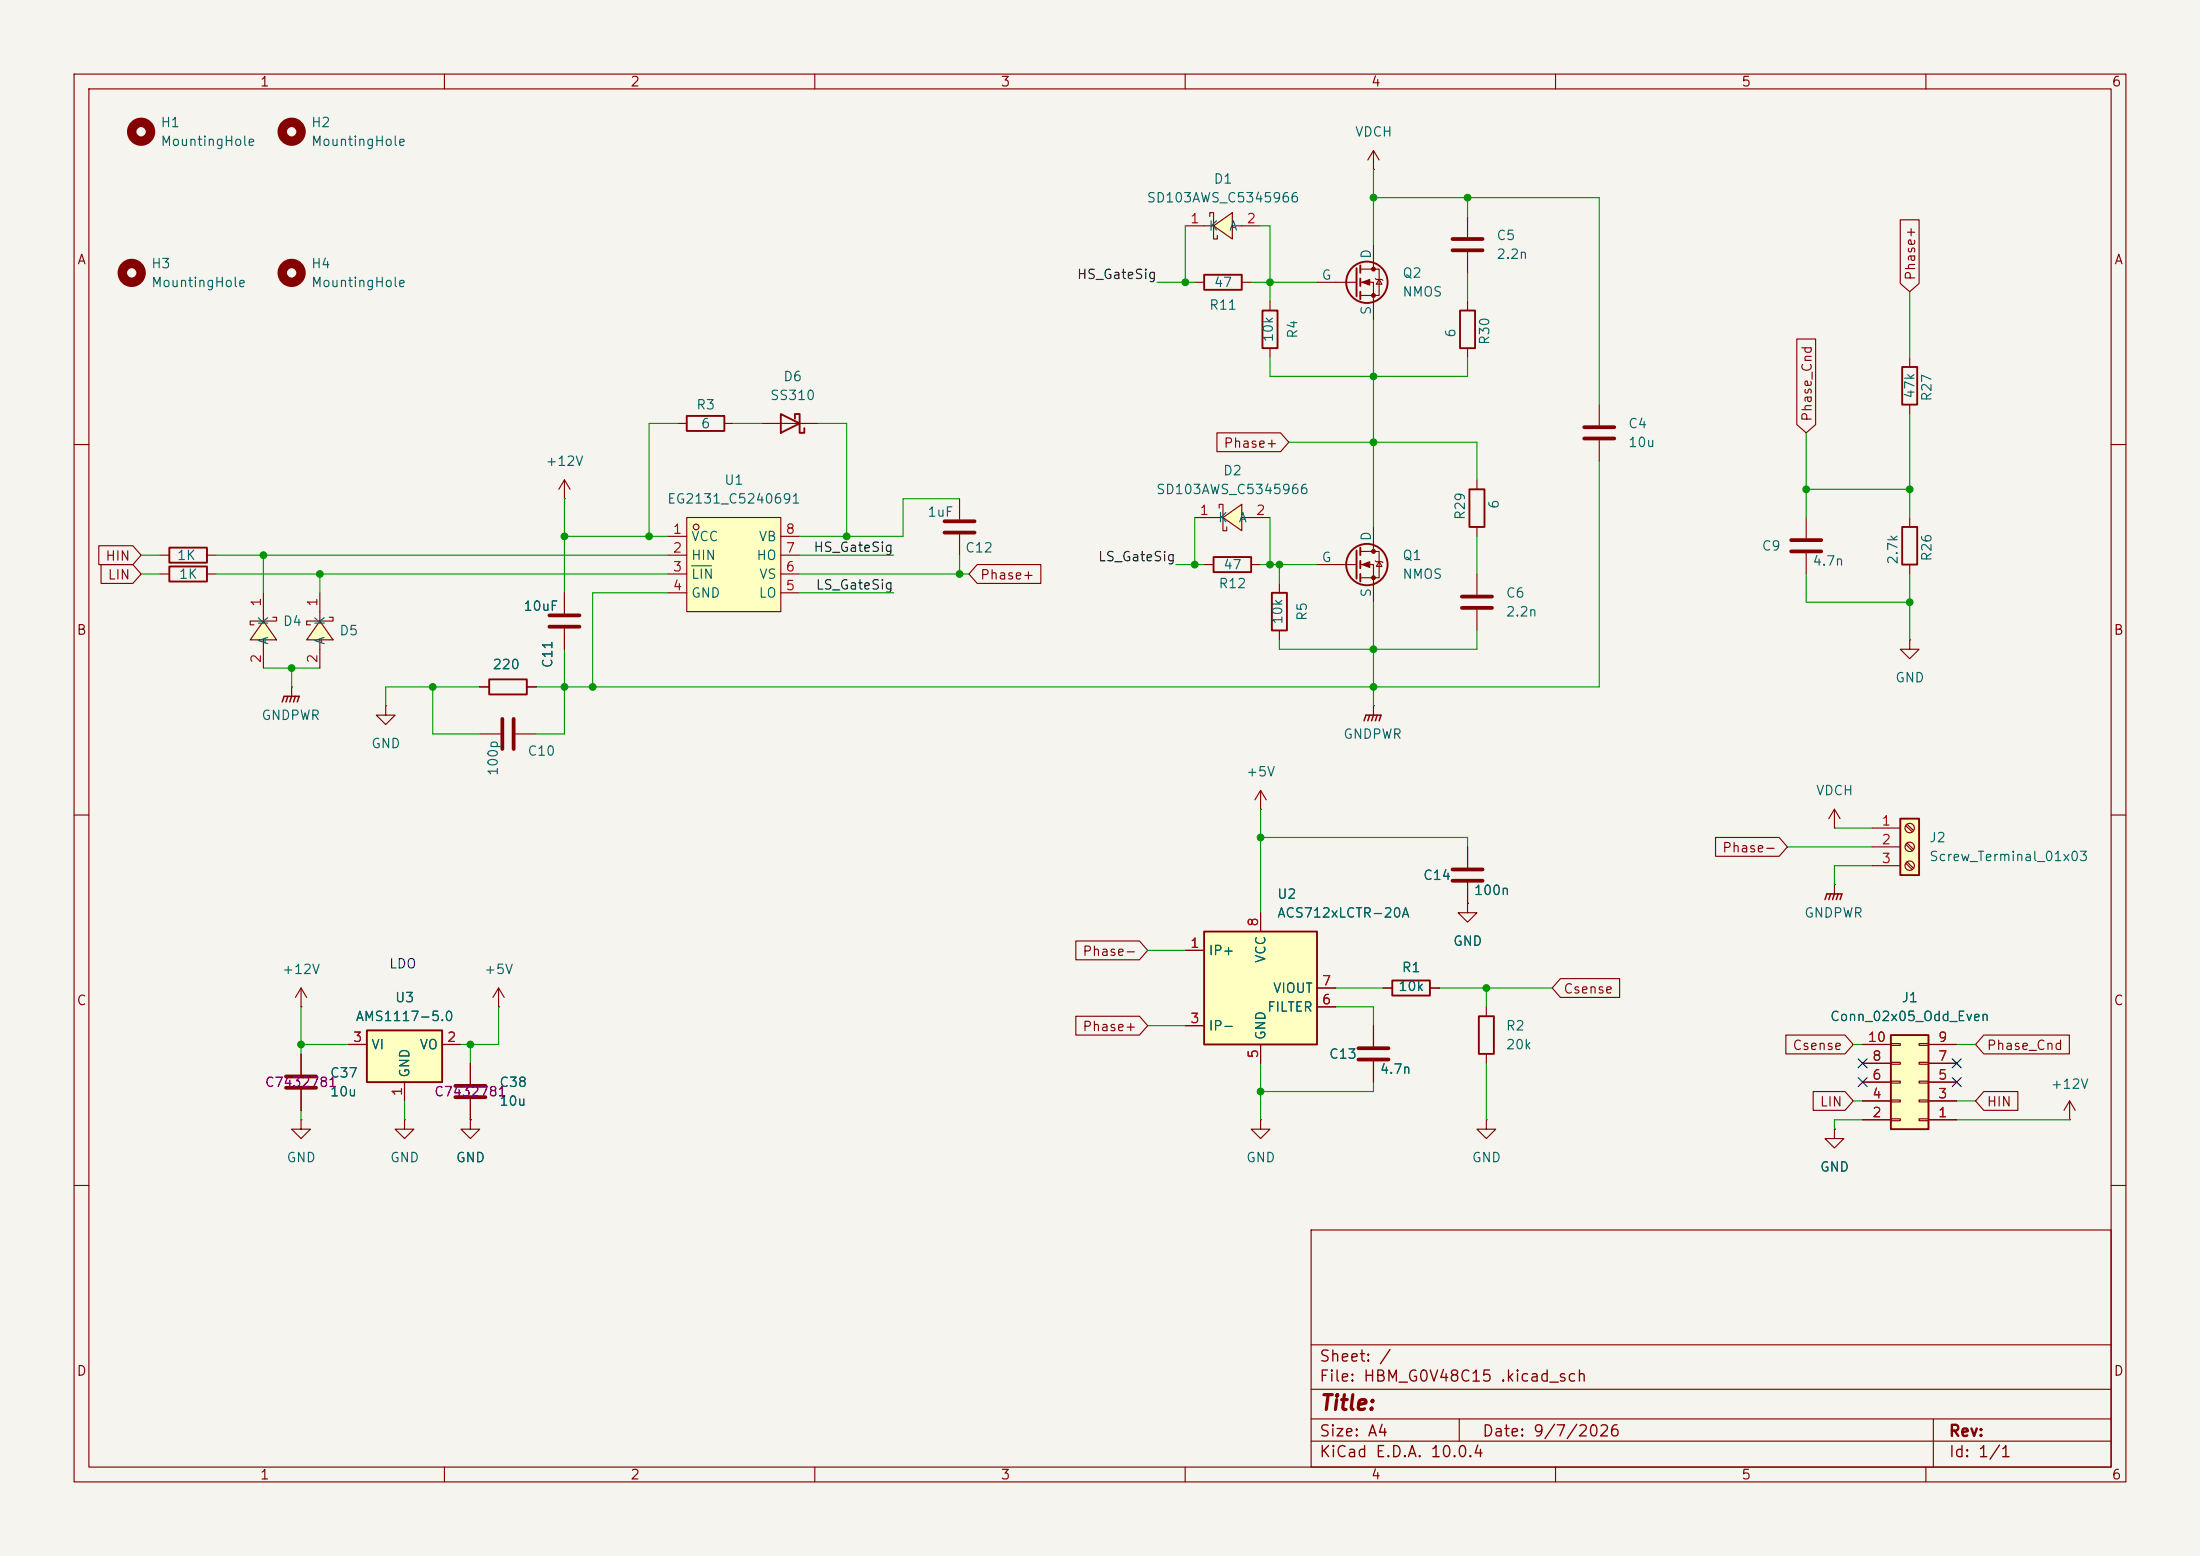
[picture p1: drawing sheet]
<svg xmlns="http://www.w3.org/2000/svg" width="297mm" height="210mm" viewBox="0 0 297 210" stroke-linecap="round" stroke-linejoin="round" font-family="sans-serif">
<path d="M0 0h297v210h-297z" fill="#f5f4ef" stroke="#f5f4ef" stroke-width=".14"/>
<g fill="none" stroke="#840000" stroke-width=".15">
<path d="M10 10h277v190h-277zM12 12h273v186h-273zM60 10v2M110 10v2M160 10v2M210 10v2M260 10v2M91.4 57.2h1.3M97.8 57.2h1.3M102.9 57.2h7.6M10 60h2M21.6 77.5h1.3"/>
<path d="M21.6 74.9h1.3M27.9 77.5h1.3M27.9 74.9h1.3M285 60h2M10 110h2M170.2 109.2h.1M170.2 106.7l-.8 1.3M170.2 106.7l.7 1.3M170.2 106.7v2.5M285 110h2M200.7 135.9v1.3M40.6 142.2v2.8"/>
<path d="M40.6 147.1v2.8M200.7 142.2v1.3M10 160h2M177 166h108v32h-108zM285 160h2M60 198v2M110 198v2M160 198v2M177 194.5h108M177 191.5h108M177 187.5h108M177 181.5h108"/>
<path d="M197 191.5v3M210 198v2M260 198v2M261 191.5v6.5"/>
</g>
<path d="M92.7 56.1h5.1v2.1h-5.1zM105.4 55.9l2.5 1.3-2.5 1.2zM107.3 56.5v-.6h.6v2.5h.7v-.6M22.9 76.5h5v2h-5zM22.9 73.9h5v2h-5zM199.6 137.2h2.1v5h-2.1z" fill="none" stroke="#840000" stroke-width=".25"/>
<path d="M38.6 145.3h4.1M38.6 146.8h4.1" fill="none" stroke="#840000" stroke-width=".51"/>
<path d="M92.7 69.9h12.7v12.7h-12.7z" fill="#ffffc2"/>
<g fill="none" stroke="#840000" stroke-width=".15">
<path d="M76.2 67.3h.1M76.2 64.8v2.5M76.2 64.8l-.8 1.2M76.2 64.8l.8 1.2M90.2 72.4h2.5M90.2 74.9h2.5M90.2 77.5h2.5M92.7 69.9h12.7v12.7h-12.7zM105.4 72.4h2.5M105.4 74.9h2.5M105.4 77.5h2.5M129.5 67.3v2.8"/>
<path d="M129.5 72.1v2.8M76.2 80v2.8M76.2 84.8v2.8M90.2 80h2.5M105.4 80h2.5"/>
<circle cx="94" cy="71.1" r=".38"/>
</g>
<path d="M93.3 76.4h2.8" fill="none" stroke="#006464" stroke-width=".15"/>
<path d="M127.5 71.9h4.1M127.5 70.4h4.1M74.2 84.6h4M74.2 83.1h4" fill="none" stroke="#840000" stroke-width=".51"/>
<path d="M43.2 83.8l1.8 2.6h-3.6z" fill="#ffffc2"/>
<path d="M243.8 69.9v2.7M243.8 74.7v2.8M257.8 69.9v1.2M257.8 76.2v1.3M43.2 83.8l1.8 2.6h-3.6zM43.2 80v3.8M43.2 86.4v3.8M44.4 83.3h.6v.5h-3.6v.5h.5M257.8 86.4v1.2h1.3l-1.3 1.3-1.3-1.3h1.3M257.8 86.4h.1" fill="none" stroke="#840000" stroke-width=".15"/>
<path d="M241.8 72.9h4.1M241.8 74.4h4.1" fill="none" stroke="#840000" stroke-width=".51"/>
<path d="M256.8 71.1h2v5.1h-2z" fill="none" stroke="#840000" stroke-width=".25"/>
<path d="M35.6 83.8l1.7 2.6h-3.5z" fill="#ffffc2"/>
<g fill="none" stroke="#840000" stroke-width=".15">
<path d="M161.3 38.1h1.3M167.6 38.1h1.3M185.4 22.9h.1M185.4 20.3l-.7 1.3M185.4 20.3l.8 1.3M185.4 20.3v2.6M171.4 40.6v1.3M171.4 47v1.3M215.9 54.6v2.8M215.9 59.4v2.8M257.8 48.3v1.2M257.8 54.6v1.3"/>
<path d="M199.4 77.5v2.8M35.6 83.8l1.7 2.6h-3.5zM35.6 80v3.8M35.6 86.4v3.8M36.8 83.3h.5v.5h-3.5v.5h.5M39.4 92.7h.1M39.4 92.7v1.3M199.4 82.3v2.8M247.6 119.4h.1M247.6 111.8h.1M247.6 109.2v2.6M247.6 119.4v1.3"/>
<path d="M247.6 109.2l-.7 1.3M247.6 109.2l.8 1.3M186.7 133.4h1.3M193 133.4h1.3M170.2 151.1v1.3h-1.3l1.3 1.3 1.2-1.3h-1.2M170.2 151.1h.1M247.6 152.4v1.3h-1.2l1.2 1.2 1.3-1.2h-1.3M247.6 152.4h.1"/>
</g>
<path d="M38.1 94.7l.3-.7h2l-.3 .7M38.9 94l-.3 .7M39.4 94l-.3 .7M39.9 94l-.3 .7M246.4 121.4l.2-.7h2.1l-.3 .7M247.1 120.7l-.2 .7M247.6 120.7l-.2 .7M248.2 120.7l-.3 .7" fill="none" stroke="#840000" stroke-width=".2"/>
<path d="M162.6 37.1h5v2h-5zM170.4 41.9h2.1v5.1h-2.1zM256.8 49.5h2v5.1h-2zM188 132.3h5v2.1h-5z" fill="none" stroke="#840000" stroke-width=".25"/>
<g fill="none" stroke="#840000" stroke-width="1.3">
<circle cx="19" cy="17.8" r="1.27"/>
<circle cx="39.4" cy="17.8" r="1.27"/>
<circle cx="17.8" cy="36.8" r="1.27"/>
<circle cx="39.4" cy="36.8" r="1.27"/>
</g>
<path d="M213.9 57.7h4M213.9 59.2h4M197.4 82h4M197.4 80.5h4" fill="none" stroke="#840000" stroke-width=".51"/>
<path d="M163.8 30.5l2.6-1.8v3.6z" fill="#ffffc2"/>
<path d="M160 30.5h3.8M163.3 29.2v-.5h.5v3.6h.5v-.5M163.8 30.5l2.6-1.8v3.6zM166.4 30.5h3.8" fill="none" stroke="#840000" stroke-width=".15"/>
<path d="M162.6 125.7h15.2v15.3h-15.2z" fill="#ffffc2"/>
<path d="M162.6 125.7h15.2v15.3h-15.2z" fill="none" stroke="#840000" stroke-width=".25"/>
<path d="M160 128.3h2.6M160 138.4h2.6M170.2 123.2v2.5M177.8 135.9h2.5M177.8 133.4h2.5M185.4 138.4v2.8M170.2 141v2.5M185.4 143.3v2.8" fill="none" stroke="#840000" stroke-width=".15"/>
<path d="M183.4 141.5h4.1M183.4 143h4.1" fill="none" stroke="#840000" stroke-width=".51"/>
<path d="M255.3 139.7h5v12.7h-5z" fill="#ffffc2"/>
<g fill="none" stroke="#840000" stroke-width=".25">
<path d="M183.1 74.3v3.8M183.6 73.9v1M183.6 75.7v1M183.6 77.5v1M198.4 66h2v5.1h-2zM171.7 80h2v5.1h-2zM255.3 139.7h5v12.7h-5z"/>
<circle cx="184.5" cy="76.2" r="2.79"/>
</g>
<g fill="none" stroke="#840000" stroke-width=".15">
<path d="M172.7 78.7v1.3M177.8 76.2h5.3M183.6 74.4h2.6v3.6h-2.6M183.6 76.2h1.8v5.1M185.4 71.1v3.3M185.7 75.7l.1 .1h.8l.1 .1M186.2 75.8l.4 .7h-.8zM199.4 64.8v1.2M199.4 71.1v1.3M172.7 85.1v1.3M251.5 151.1h3.8M251.5 148.6h3.8"/>
<path d="M251.5 146.1h3.8M251.5 143.5h3.8M251.5 141h3.8M255.3 151h1.2v.3h-1.2zM255.3 148.5h1.2v.2h-1.2zM255.3 145.9h1.2v.3h-1.2zM255.3 143.4h1.2v.2h-1.2zM255.3 140.8h1.2v.3h-1.2zM259.1 151h1.2v.3h-1.2zM259.1 148.5h1.2v.2h-1.2zM259.1 145.9h1.2v.3h-1.2zM259.1 143.4h1.2v.2h-1.2z"/>
<path d="M259.1 140.8h1.2v.3h-1.2zM260.3 151.1h3.9M260.3 148.6h3.9M260.3 146.1h3.9M260.3 143.5h3.9M260.3 141h3.9M279.4 151.1h.1M279.4 148.6l.8 1.3M279.4 148.6l-.8 1.3M279.4 148.6v2.5"/>
</g>
<g fill="#840000" stroke="#840000" stroke-width=".15">
<path d="M183.9 76.2l1-.4v.8z"/>
<circle cx="185.4" cy="74.4" r=".25"/>
<circle cx="185.4" cy="78" r=".25"/>
</g>
<path d="M256.5 110.5h2.6v7.6h-2.6z" fill="#ffffc2"/>
<g fill="none" stroke="#840000" stroke-width=".25">
<path d="M183.1 36.2v3.8M183.6 35.8v1M183.6 37.6v1M183.6 39.4v1M197.1 41.9h2v5.1h-2zM66 91.7h5.1v2h-5.1zM256.5 110.5h2.6v7.6h-2.6z"/>
<circle cx="184.5" cy="38.1" r="2.79"/>
</g>
<g fill="none" stroke="#840000" stroke-width=".15">
<path d="M177.8 38.1h5.3M183.6 36.3h2.6v3.6h-2.6M183.6 38.1h1.8v5.1M185.4 33v3.3M185.7 37.6l.1 .1h.8l.1 .1M186.2 37.7l.4 .7h-.8zM198.1 29.2v2.8M198.1 34v2.8M198.1 40.6v1.3M198.1 47v1.3M52.1 95.3v1.2h1.2l-1.2 1.3-1.3-1.3h1.3M52.1 95.3h.1"/>
<path d="M64.8 92.7h1.2M64.8 99.1h2.8M69.6 99.1h2.8M71.1 92.7h1.3M185.4 95.3h.1M185.4 95.3v1.2M252.7 111.8h3.8M252.7 114.3h3.8M252.7 116.8h3.8M257.3 111.4l.8 .9M257.3 114l.8 .8M257.3 116.5l.8 .8"/>
<path d="M257.5 111.3l.8 .8M257.5 113.8l.8 .8M257.5 116.3l.8 .9M67.3 135.9h.1M67.3 133.4l-.8 1.2M67.3 133.4l.8 1.2M67.3 133.4v2.5M63.5 143.5v2.8M63.5 148.3v2.8"/>
<circle cx="257.8" cy="114.3" r=".63"/>
<circle cx="257.8" cy="111.8" r=".63"/>
<circle cx="257.8" cy="116.8" r=".63"/>
</g>
<path d="M184.1 97.3l.3-.8h2l-.2 .8M184.9 96.5l-.2 .8M185.4 96.5l-.2 .8M185.9 96.5l-.2 .8" fill="none" stroke="#840000" stroke-width=".2"/>
<g fill="#840000" stroke="#840000" stroke-width=".15">
<path d="M183.9 38.1l1-.4v.8z"/>
<circle cx="185.4" cy="36.3" r=".25"/>
<circle cx="185.4" cy="39.9" r=".25"/>
</g>
<path d="M196.1 32.3h4.1M196.1 33.8h4.1M67.8 97v4.1M69.3 97v4.1M61.5 146.6h4M61.5 148.1h4" fill="none" stroke="#840000" stroke-width=".51"/>
<path d="M165.1 69.9l2.5-1.8v3.5z" fill="#ffffc2"/>
<g fill="none" stroke="#840000" stroke-width=".15">
<path d="M161.3 69.9h3.8M162.6 76.2h1.2M164.6 68.6v-.5h.5v3.5h.5v-.5M165.1 69.9l2.5-1.8v3.5zM167.6 69.9h3.8M168.9 76.2h1.3M198.1 114.3v2.8M198.1 119.1v2.8M40.6 135.9h.1M40.6 133.4l-.7 1.2M40.6 133.4l.8 1.2M40.6 133.4v2.5"/>
<path d="M198.1 121.9v1.3h-1.3l1.3 1.3 1.3-1.3h-1.3M198.1 121.9h.1M40.6 151.1v1.3h1.3l-1.3 1.3-1.2-1.3h1.2M40.6 151.1h.1M54.6 151.1v1.3h1.3l-1.3 1.3-1.3-1.3h1.3M54.6 151.1h.1M63.5 151.1v1.3h1.3l-1.3 1.3-1.3-1.3h1.3M63.5 151.1h.1"/>
</g>
<path d="M163.8 75.2h5.1v2h-5.1z" fill="none" stroke="#840000" stroke-width=".25"/>
<path d="M196.1 117.3h4.1M196.1 118.9h4.1" fill="none" stroke="#840000" stroke-width=".51"/>
<path d="M49.5 139.1h10.2v7h-10.2z" fill="#ffffc2"/>
<path d="M49.5 139.1h10.2v7h-10.2z" fill="none" stroke="#840000" stroke-width=".25"/>
<g fill="none" stroke="#840000" stroke-width=".15">
<path d="M256.5 29.7h2.6v8.6l-1.3 1.1-1.3-1.1zM164.3 58.4h8.6l1.1 1.3-1.1 1.3h-8.6zM242.6 45.8h2.5v11.5l-1.3 1.1-1.2-1.1zM13.3 73.7h4.6l1.1 1.2-1.1 1.3h-4.6zM13.6 76.2h4.3l1.1 1.3-1.1 1.2h-4.3zM131.9 76.2h8.6v2.5h-8.6l-1.1-1.2zM64.8 92.7h1.2M71.1 92.7h1.3M76.2 80v2.8M76.2 84.8v2.8M198.1 114.3v2.8M198.1 119.1v2.8"/>
<path d="M231.6 113h8.6l1.1 1.3-1.1 1.3h-8.6zM145.2 127h8.6l1.1 1.3-1.1 1.2h-8.6zM145.2 137.2h8.6l1.1 1.2-1.1 1.3h-8.6zM160 128.3h2.6M160 138.4h2.6M170.2 123.2v2.5M177.8 135.9h2.5M177.8 133.4h2.5M185.4 138.4v2.8M186.7 133.4h1.3M193 133.4h1.3M198.1 121.9h.1"/>
<path d="M210.7 132.1h7.9v2.5h-7.9l-1.2-1.2zM241.1 139.7h8l1.1 1.3-1.1 1.2h-8zM267.8 139.7h11.6v2.5h-11.6l-1.1-1.2zM40.6 142.2v2.8M40.6 147.1v2.8M47 141h2.5M54.6 146.1v2.5M59.7 141h2.5M63.5 151.1h.1M63.5 143.5v2.8M63.5 148.3v2.8M170.2 141v2.5"/>
<path d="M185.4 143.3v2.8M200.7 151.1v1.3h-1.3l1.3 1.3 1.2-1.3h-1.2M200.7 151.1h.1M244.8 147.3h4.3l1.1 1.3-1.1 1.3h-4.3zM247.6 152.4h.1M251.5 141h3.8M251.5 151.1h3.8M251.5 148.6h3.8M251.5 146.1h3.8M251.5 143.5h3.8M260.3 141h3.9M260.3 151.1h3.9"/>
<path d="M260.3 148.6h3.9M260.3 146.1h3.9M260.3 143.5h3.9M267.8 147.3h4.6v2.6h-4.6l-1.1-1.3z"/>
</g>
<g fill="none" stroke="#009600" stroke-width=".15">
<path d="M156.2 38.1h5.1M160 30.5v7.6M168.9 38.1h8.9M170.2 30.5h1.2v10.1M185.4 22.9v10.1M185.4 26.7h30.5v27.9M198.1 26.7v2.5M198.1 36.8v3.8M257.8 39.4v8.9M91.4 57.2h-3.8v15.2M99.1 57.2h3.8M110.5 57.2h3.8v15.2"/>
<path d="M171.4 48.3v2.5h26.7v-2.5M174 59.7h25.4v5.1M185.4 43.2v27.9M243.8 58.4v11.5M257.8 55.9v14M19 77.5h2.6M19 74.9h2.6M29.2 77.5h61M29.2 74.9h61M35.6 74.9v5.1M43.2 77.5v2.5M76.2 72.4h14"/>
<path d="M76.2 67.3v12.7M107.9 77.5h22.9M107.9 74.9h12.7M129.5 67.3h-7.6v5.1h-14M129.5 74.9v2.6M158.7 76.2h3.9M161.3 69.9v6.3M170.2 76.2h7.6M171.4 69.9v6.3M172.7 76.2v2.5M199.4 72.4v5.1M215.9 62.2v30.5h-143.5"/>
<path d="M243.8 77.5v3.8h14M243.8 66h14M257.8 77.5v8.9M35.6 90.2h7.6M39.4 90.2v2.5M58.4 92.7v6.4h6.4M64.8 92.7h-12.7v2.6M76.2 87.6v11.5h-3.8M90.2 80h-10.2v12.7M107.9 80h12.7M185.4 81.3v14M199.4 85.1v2.5h-26.7v-1.2"/>
<path d="M170.2 109.2v14M170.2 113h27.9v1.3M241.3 114.3h11.4M247.6 111.8h5.1M252.7 116.8h-5.1v2.6M40.6 135.9v6.3M67.3 135.9v5.1h-5.1M154.9 128.3h5.1M154.9 138.4h5.1M180.3 135.9h5.1v2.5M180.3 133.4h6.4M194.3 133.4h15.2"/>
<path d="M200.7 133.4v2.5M40.6 141h6.4M40.6 149.9v1.2M54.6 148.6v2.5M63.5 141v2.5M170.2 143.5v7.6M185.4 146.1v1.2h-15.2M200.7 143.5v7.6M250.2 141h1.3M250.2 148.6h1.3M251.5 151.1h-3.9v1.3M264.2 141h2.5"/>
<path d="M264.2 148.6h2.5M264.2 151.1h15.2"/>
</g>
<path d="M250.9 142.9l1.2 1.2M250.9 145.4l1.2 1.3M252.1 142.9l-1.2 1.2M252.1 145.4l-1.2 1.3M263.6 145.4l1.2 1.3M263.6 142.9l1.2 1.2M264.8 145.4l-1.2 1.3M264.8 142.9l-1.2 1.2" fill="none" stroke="#000084" stroke-width=".15"/>
<g fill="#009600" stroke="#009600" stroke-width=".14">
<circle cx="171.4" cy="38.1" r=".46"/>
<circle cx="185.4" cy="59.7" r=".46"/>
<circle cx="185.4" cy="50.8" r=".46"/>
<circle cx="171.4" cy="76.2" r=".46"/>
<circle cx="185.4" cy="87.6" r=".46"/>
<circle cx="161.3" cy="76.2" r=".46"/>
<circle cx="160" cy="38.1" r=".46"/>
<circle cx="185.4" cy="92.7" r=".46"/>
<circle cx="185.4" cy="26.7" r=".46"/>
<circle cx="172.7" cy="76.2" r=".46"/>
<circle cx="58.4" cy="92.7" r=".46"/>
<circle cx="39.4" cy="90.2" r=".46"/>
<circle cx="43.2" cy="77.5" r=".46"/>
<circle cx="35.6" cy="74.9" r=".46"/>
<circle cx="170.2" cy="147.3" r=".46"/>
<circle cx="200.7" cy="133.4" r=".46"/>
<circle cx="170.2" cy="113" r=".46"/>
<circle cx="114.3" cy="72.4" r=".46"/>
<circle cx="76.2" cy="72.4" r=".46"/>
<circle cx="76.2" cy="92.7" r=".46"/>
<circle cx="80" cy="92.7" r=".46"/>
<circle cx="87.6" cy="72.4" r=".46"/>
<circle cx="129.5" cy="77.5" r=".46"/>
<circle cx="198.1" cy="26.7" r=".46"/>
<circle cx="243.8" cy="66" r=".46"/>
<circle cx="257.8" cy="66" r=".46"/>
<circle cx="257.8" cy="81.3" r=".46"/>
<circle cx="63.5" cy="141" r=".46"/>
<circle cx="40.6" cy="141" r=".46"/>
</g>
<text font-size="2" fill="#840000" x="178" y="190.8">Title:</text>
<g font-size="1.5" fill="#840000">
<text x="178" y="184.2">Sheet: /</text>
<text x="178" y="186.9">File: HBM_G0V48C15 .kicad_sch</text>
<text x="178" y="197.1">KiCad E.D.A. 10.0.4</text>
<text x="178" y="194.3">Size: A4</text>
<text x="200" y="194.3">Date: 9/7/2026</text>
<text x="263" y="194.3">Rev:</text>
<text x="263" y="197.1">Id: 1/1</text>
</g>
<g font-size="1.3" fill="#840000">
<text x="35" y="12">1</text>
<text x="85" y="12">2</text>
<text x="135" y="12">3</text>
<text x="185" y="12">4</text>
<text x="235" y="12">5</text>
<text x="285" y="12">6</text>
<text x="10.3" y="36">A</text>
<text x="285.3" y="36">A</text>
<text x="258.9" y="37.9" transform="rotate(-90 258.9 37.9)">Phase+</text>
<text x="244.9" y="57" transform="rotate(-90 244.9 57)">Phase_Cnd</text>
<text x="165.1" y="60.8">Phase+</text>
<text x="14.2" y="76">HIN</text>
<text x="14.5" y="78.5">LIN</text>
<text x="132.2" y="78.5">Phase+</text>
<text x="10.3" y="86">B</text>
<text x="285.3" y="86">B</text>
<text x="232.4" y="115.4">Phase-</text>
<text x="146.1" y="129.3">Phase-</text>
<text x="10.3" y="136">C</text>
<text x="211" y="134.4">Csense</text>
<text x="285.3" y="136">C</text>
<text x="146.1" y="139.5">Phase+</text>
<text x="241.9" y="142">Csense</text>
<text x="268.1" y="142">Phase_Cnd</text>
<text x="245.6" y="149.7">LIN</text>
<text x="268.1" y="149.7">HIN</text>
<text x="10.3" y="186">D</text>
<text x="285.3" y="186">D</text>
<text x="35" y="200">1</text>
<text x="85" y="200">2</text>
<text x="135" y="200">3</text>
<text x="185" y="200">4</text>
<text x="235" y="200">5</text>
<text x="285" y="200">6</text>
</g>
<g font-size="1.3" fill="#006464">
<text x="21.6" y="17.5">H1</text>
<text x="41.9" y="17.5">H2</text>
<text x="21.6" y="20">MountingHole</text>
<text x="41.9" y="20">MountingHole</text>
<text x="182.8" y="18.8">VDCH</text>
<text x="154.7" y="27.6">SD103AWS_C5345966</text>
<text x="163.8" y="25.1">D1</text>
<text x="163.1" y="31.5">K</text>
<text x="165.8" y="31.5">A</text>
<text x="185.4" y="35" transform="rotate(-90 185.4 35)">D</text>
<text x="201.9" y="32.7">C5</text>
<text x="201.9" y="35.3">2.2n</text>
<text x="20.3" y="36.5">H3</text>
<text x="20.3" y="39.1">MountingHole</text>
<text x="41.9" y="36.5">H4</text>
<text x="41.9" y="39.1">MountingHole</text>
<text x="163.8" y="39.1">47</text>
<text x="178.3" y="38.1">G</text>
<text x="189.2" y="40.3">NMOS</text>
<text x="189.2" y="37.8">Q2</text>
<text x="163.2" y="42.1">R11</text>
<text x="172.2" y="46.3" transform="rotate(-90 172.2 46.3)">10k</text>
<text x="175.5" y="45.8" transform="rotate(-90 175.5 45.8)">R4</text>
<text x="185.4" y="42.6" transform="rotate(-90 185.4 42.6)">S</text>
<text x="196.8" y="45.7" transform="rotate(-90 196.8 45.7)">6</text>
<text x="201.4" y="46.7" transform="rotate(-90 201.4 46.7)">R30</text>
<text x="105.7" y="51.8">D6</text>
<text x="258.8" y="53.9" transform="rotate(-90 258.8 53.9)">47k</text>
<text x="93.9" y="55.6">R3</text>
<text x="94.5" y="58.1">6</text>
<text x="103.9" y="54.3">SS310</text>
<text x="219.7" y="58.1">C4</text>
<text x="261.1" y="54.3" transform="rotate(-90 261.1 54.3)">R27</text>
<text x="73.6" y="63.2">+12V</text>
<text x="97.7" y="65.7">U1</text>
<text x="165" y="64.5">D2</text>
<text x="219.7" y="60.7">10u</text>
<text x="90" y="68.3">EG2131_C5240691</text>
<text x="125.1" y="70.1">1uF</text>
<text x="156" y="67">SD103AWS_C5345966</text>
<text x="164.3" y="70.8">K</text>
<text x="167.1" y="70.8">A</text>
<text x="198.1" y="70.3" transform="rotate(-90 198.1 70.3)">R29</text>
<text x="202.6" y="68.8" transform="rotate(-90 202.6 68.8)">6</text>
<text x="23.8" y="75.9">1K</text>
<text x="93.2" y="73.4">VCC</text>
<text x="93.2" y="75.9">HIN</text>
<text x="102" y="75.9">HO</text>
<text x="102.3" y="73.4">VB</text>
<text x="130.2" y="74.9">C12</text>
<text x="165.1" y="77.2">47</text>
<text x="178.3" y="76.2">G</text>
<text x="185.4" y="73.1" transform="rotate(-90 185.4 73.1)">D</text>
<text x="189.2" y="75.9">Q1</text>
<text x="237.8" y="74.6">C9</text>
<text x="244.6" y="76.7">4.7n</text>
<text x="256.5" y="76.3" transform="rotate(-90 256.5 76.3)">2.7k</text>
<text x="261.1" y="75.9" transform="rotate(-90 261.1 75.9)">R26</text>
<text x="24.1" y="78.4">1K</text>
<text x="70.6" y="82.8">10uF</text>
<text x="93.2" y="78.4">LIN</text>
<text x="93.2" y="81">GND</text>
<text x="102.3" y="81">LO</text>
<text x="102.4" y="78.4">VS</text>
<text x="164.4" y="79.7">R12</text>
<text x="176.7" y="83.9" transform="rotate(-90 176.7 83.9)">R5</text>
<text x="185.4" y="80.7" transform="rotate(-90 185.4 80.7)">S</text>
<text x="189.2" y="78.4">NMOS</text>
<text x="203.2" y="81">C6</text>
<text x="203.2" y="83.5">2.2n</text>
<text x="36.5" y="87.1" transform="rotate(-90 36.5 87.1)">A</text>
<text x="36.5" y="84.5" transform="rotate(-90 36.5 84.5)">K</text>
<text x="38.1" y="84.8">D4</text>
<text x="44.2" y="87.1" transform="rotate(-90 44.2 87.1)">A</text>
<text x="44.2" y="84.5" transform="rotate(-90 44.2 84.5)">K</text>
<text x="45.7" y="86.1">D5</text>
<text x="173.4" y="84.4" transform="rotate(-90 173.4 84.4)">10k</text>
<text x="66.4" y="90.6">220</text>
<text x="74.9" y="90.3" transform="rotate(-90 74.9 90.3)">C11</text>
<text x="255.8" y="92.4">GND</text>
<text x="35.2" y="97.5">GNDPWR</text>
<text x="50" y="101.3">GND</text>
<text x="181.3" y="100">GNDPWR</text>
<text x="67.5" y="104.8" transform="rotate(-90 67.5 104.8)">100p</text>
<text x="71.1" y="102.3">C10</text>
<text x="168.1" y="105.1">+5V</text>
<text x="245.1" y="107.7">VDCH</text>
<text x="192" y="119.1">C14</text>
<text x="260.4" y="114">J2</text>
<text x="260.4" y="116.5">Screw_Terminal_01x03</text>
<text x="172.3" y="121.6">U2</text>
<text x="172.3" y="124.2">ACS712xLCTR-20A</text>
<text x="198.9" y="121.1">100n</text>
<text x="243.5" y="124.2">GNDPWR</text>
<text x="38" y="131.8">+12V</text>
<text x="65.3" y="131.8">+5V</text>
<text x="163.1" y="129.2">IP+</text>
<text x="171.2" y="130.1" transform="rotate(-90 171.2 130.1)">VCC</text>
<text x="189.2" y="131.5">R1</text>
<text x="196.1" y="128">GND</text>
<text x="53.2" y="135.6">U3</text>
<text x="171" y="136.9">FILTER</text>
<text x="171.8" y="134.3">VIOUT</text>
<text x="188.7" y="134.1">10k</text>
<text x="256.6" y="135.6">J1</text>
<text x="47.9" y="138.1">AMS1117-5.0</text>
<text x="50" y="141.9">VI</text>
<text x="56.6" y="141.9">VO</text>
<text x="163.1" y="139.4">IP-</text>
<text x="171.2" y="140.5" transform="rotate(-90 171.2 140.5)">GND</text>
<text x="179.3" y="143.2">C13</text>
<text x="203.2" y="139.4">R2</text>
<text x="203.2" y="141.9">20k</text>
<text x="247" y="138.1">Conn_02x05_Odd_Even</text>
<text x="44.5" y="145.8">C37</text>
<text x="44.5" y="148.3">10u</text>
<text x="55.6" y="145.5" transform="rotate(-90 55.6 145.5)">GND</text>
<text x="67.3" y="147">C38</text>
<text x="67.3" y="149.6">10u</text>
<text x="186.2" y="145.2">4.7n</text>
<text x="276.8" y="147.3">+12V</text>
<text x="38.6" y="157.2">GND</text>
<text x="52.6" y="157.2">GND</text>
<text x="61.5" y="157.2">GND</text>
<text x="168.1" y="157.2">GND</text>
<text x="198.6" y="157.2">GND</text>
<text x="245.6" y="158.5">GND</text>
</g>
<g font-size="1.3" fill="#a90000">
<text x="160.6" y="30.5">1</text>
<text x="168.2" y="30.5">2</text>
<text x="161.9" y="69.8">1</text>
<text x="169.5" y="69.8">2</text>
<text x="90.7" y="72.4">1</text>
<text x="90.7" y="74.9">2</text>
<text x="90.7" y="77.4">3</text>
<text x="106" y="77.4">6</text>
<text x="106" y="74.9">7</text>
<text x="106" y="72.4">8</text>
<text x="35.5" y="82" transform="rotate(-90 35.5 82)">1</text>
<text x="43.2" y="82" transform="rotate(-90 43.2 82)">1</text>
<text x="90.7" y="80">4</text>
<text x="106" y="80">5</text>
<text x="35.5" y="89.6" transform="rotate(-90 35.5 89.6)">2</text>
<text x="43.2" y="89.6" transform="rotate(-90 43.2 89.6)">2</text>
<text x="253.9" y="111.7">1</text>
<text x="253.9" y="114.3">2</text>
<text x="253.9" y="116.8">3</text>
<text x="170.2" y="125.2" transform="rotate(-90 170.2 125.2)">8</text>
<text x="160.6" y="128.2">1</text>
<text x="178.4" y="135.9">6</text>
<text x="178.4" y="133.3">7</text>
<text x="47.6" y="140.9">3</text>
<text x="60.3" y="140.9">2</text>
<text x="160.6" y="138.4">3</text>
<text x="170.2" y="142.9" transform="rotate(-90 170.2 142.9)">5</text>
<text x="252.1" y="140.9">10</text>
<text x="252.7" y="143.5">8</text>
<text x="261.5" y="143.5">7</text>
<text x="261.5" y="140.9">9</text>
<text x="54.6" y="148" transform="rotate(-90 54.6 148)">1</text>
<text x="252.7" y="148.6">4</text>
<text x="252.7" y="146">6</text>
<text x="261.5" y="148.6">3</text>
<text x="261.5" y="146">5</text>
<text x="252.7" y="151.1">2</text>
<text x="261.5" y="151.1">1</text>
</g>
<g font-size="1.3" fill="#0f0f0f">
<text x="145.3" y="38">HS_GateSig</text>
<text x="109.7" y="74.8">HS_GateSig</text>
<text x="148.1" y="76.1">LS_GateSig</text>
<text x="110" y="79.9">LS_GateSig</text>
</g>
<text font-size="1.3" fill="#0000c2" x="52.4" y="131">LDO</text>
<g font-size="1.3" fill="#840084">
<text x="35.7" y="147">C7432781</text>
<text x="58.5" y="148.3">C7432781</text>
</g>
</svg>
